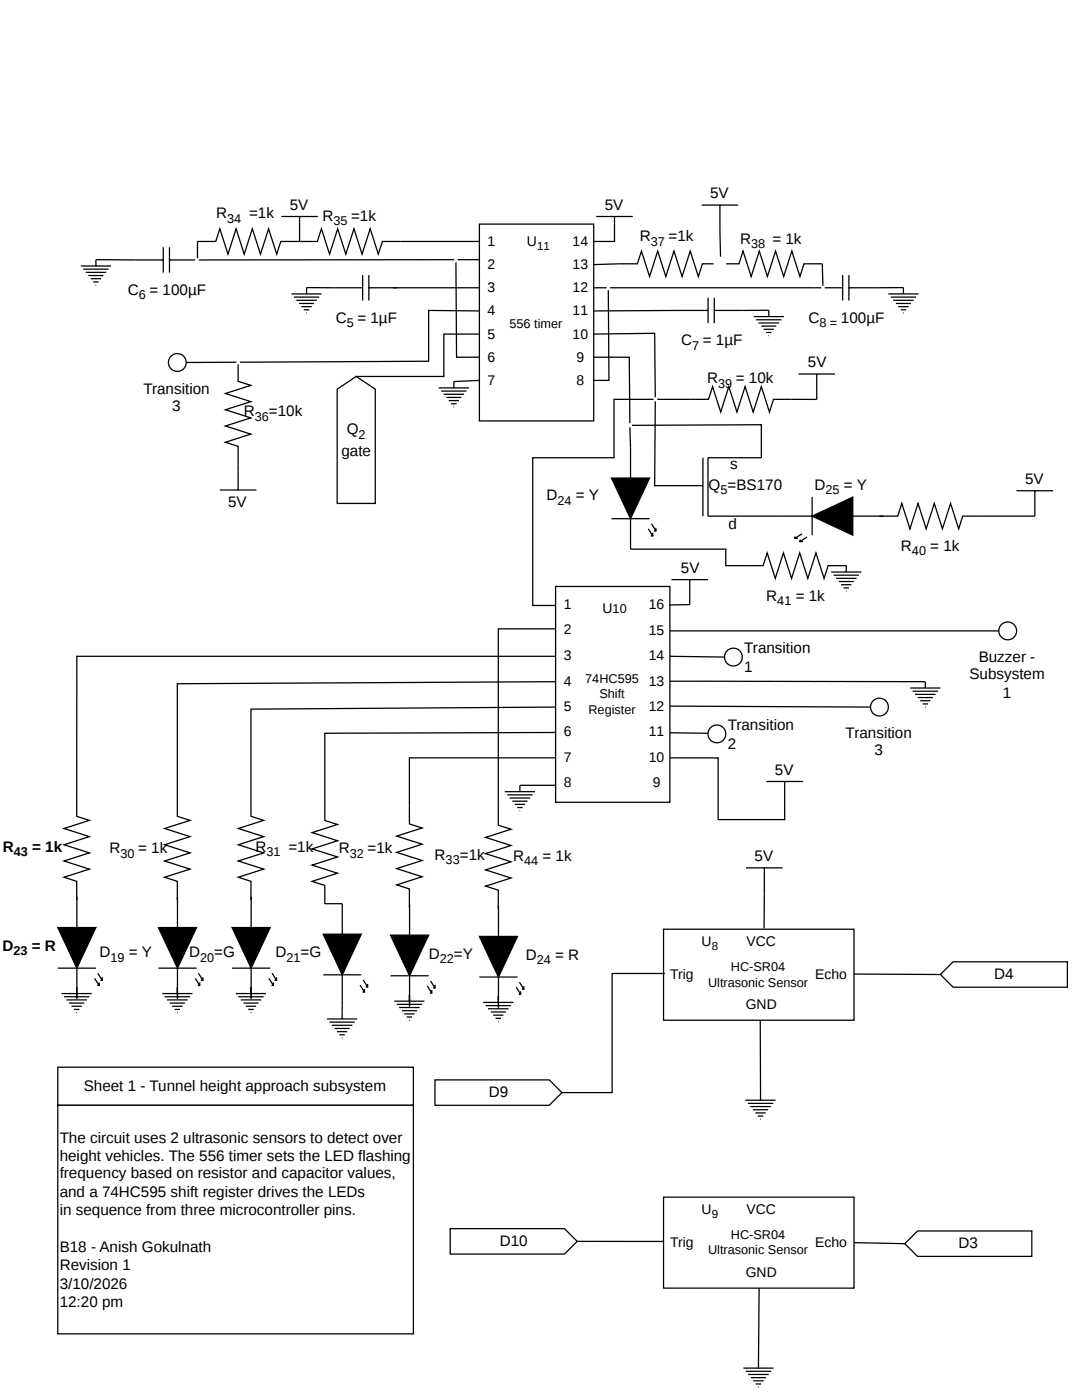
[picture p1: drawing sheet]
<svg xmlns="http://www.w3.org/2000/svg" width="216mm" height="279mm" viewBox="0 0 216 279" stroke-linecap="round" stroke-linejoin="round" font-family="sans-serif">
<path d="M110.9 117h22.8v43.1h-22.8z" fill="none" stroke="#000" stroke-width=".25"/>
<g fill="#fff">
<path d="M116.8 134h10.7v9.2h-10.7z"/>
<path d="M112.5 119.1h1.5v3.3h-1.5z"/>
<path d="M112.5 123.9h1.5v3.3h-1.5z"/>
<path d="M112.5 129.2h1.5v3.3h-1.5z"/>
<path d="M112.5 134.3h1.5v3.3h-1.5z"/>
<path d="M112.5 139.4h1.5v3.3h-1.5z"/>
<path d="M112.5 144.4h1.5v3.3h-1.5z"/>
<path d="M112.5 149.5h1.5v3.3h-1.5z"/>
<path d="M112.5 154.6h1.5v3.3h-1.5z"/>
<path d="M129.5 119.1h3v3.3h-3z"/>
<path d="M129.5 124.2h3v3.3h-3z"/>
<path d="M129.5 129.2h3v3.3h-3z"/>
<path d="M129.5 134.3h3v3.3h-3z"/>
<path d="M129.5 139.4h3v3.3h-3z"/>
<path d="M129.5 144.4h3v3.3h-3z"/>
<path d="M129.5 149.5h3v3.3h-3z"/>
<path d="M130.2 154.6h1.6v3.3h-1.6z"/>
<path d="M120.1 119.9h5.1v3.3h-5.1z"/>
<path d="M95.7 44.7h22.8v39.3h-22.8z"/>
</g>
<path d="M95.7 44.7h22.8v39.3h-22.8z" fill="none" stroke="#000" stroke-width=".25"/>
<g fill="#fff">
<path d="M101.6 63.1h10.7v3h-10.7z"/>
<path d="M97.3 46.6h1.5v3.3h-1.5z"/>
<path d="M97.3 51.2h1.5v3.3h-1.5z"/>
<path d="M97.3 55.7h1.5v3.3h-1.5z"/>
<path d="M97.3 60.3h1.5v3.3h-1.5z"/>
<path d="M97.3 65.1h1.5v3.3h-1.5z"/>
<path d="M97.3 69.7h1.5v3.3h-1.5z"/>
<path d="M97.3 74.2h1.5v3.3h-1.5z"/>
<path d="M114.3 46.6h3v3.3h-3z"/>
<path d="M114.3 51.2h3v3.3h-3z"/>
<path d="M114.3 55.7h3v3.3h-3z"/>
<path d="M114.3 60.3h3v3.3h-3z"/>
<path d="M114.3 65.1h3v3.3h-3z"/>
<path d="M115 69.7h1.6v3.3h-1.6z"/>
<path d="M115 74.2h1.6v3.3h-1.6z"/>
<path d="M105.2 46.6h4.5v4.3h-4.5z"/>
</g>
<g fill="none" stroke="#000" stroke-width=".25">
<path d="M16.1 53.1h6M16.6 53.7h5.1M17.1 54.4h4.1M17.6 55h3M18.1 55.6h2.1M18.6 56.3h1.1M19.1 56.9h.1M32.6 51.9l-13.5-.1v1.3M32.6 49.3v5.1M33.8 49.3v5.1M56.1 43.2h7.3M58.2 58.7h6"/>
<path d="M58.6 59.3h5.1M59.1 59.9h4.1M59.8 43.2v5.1M72.4 57.4h-11.2v1.3M72.4 54.9v5.1M73.6 57.4h22.1M73.6 54.9v5.1M91.1 51.8l-.5 .2M95.6 51.8l-55.9 .1M95.7 48.2h-19.4l-.8 2.5-1.6-5-1.7 5-1.6-5-1.6 5-1.6-5-1.6 5-1.7-5-.8 2.5h-7.3l-.8 2.5-1.6-5-1.6 5-1.6-5-1.7 5-1.6-5-1.6 5-1.6-5-.8 2.5h-3.7v3.7h-5.6M47.5 72.4v3.7l2.5 .8-5 1.6 5 1.7-5 1.6 5 1.6-5 1.6 5 1.6-5 1.7 2.5 .8v8.7M59.7 60.6h3"/>
<path d="M60.1 61.2h2.1M60.6 61.8h1.1M61.1 62.5h.1M87.6 77.4h6M88 78h5.1M88.5 78.7h4.1M89.1 79.3h3M89.5 79.9h2.1M95.7 62.1l-10.2-.1v10.1l-48.6 .2M95.7 66.7h-7.1v8.4h-17.8M95.7 75.9l-5.1 .2v1.3M43.9 97.8h7.3"/>
<path d="M90 80.6h1.1M90.5 81.2h.1M133.7 135.9l50.9 .1v1.3M133.7 131l10.9 .1M181.6 137.3h6M182.1 137.9h5.1M182.6 138.6h4.1M183.1 139.2h3M183.6 139.8h2.1M100.7 158h6M101.2 158.6h5.1M101.7 159.3h4.1"/>
<path d="M102.2 159.9h3M110.9 156.7h-7.1l-.1 1.3M133.7 140.9l40 .2M133.7 146.2l7.6 .1M184.1 140.5h1.1M184.6 141.1h.1M102.7 160.5h2.1M103.2 161.2h1.1M103.7 161.8h.1"/>
</g>
<path d="M67.3 77.7l3.8-2.6 3.8 2.6v22.8h-7.6z" fill="#fff"/>
<g fill="none" stroke="#000" stroke-width=".25">
<path d="M118.5 52.8l8.7-.2 .8-2.5 1.6 5.1 1.6-5.1 1.7 5.1 1.6-5.1 1.6 5.1 1.6-5.1 1.6 5.1 .9-2.6h7.3l.8-2.5 1.6 5.1 1.6-5.1 1.6 5.1 1.7-5.1 1.6 5.1 1.6-5.1 1.6 5.1 .8-2.6h3.7l.1 4.5M118.5 48.2h4M119 43.2h7.3M121.4 57.9l.1 18h-3M122.6 43.2v5.1M140 40.9h7.3M141.3 59.4v5.1M142.5 59.4v5.1M143.6 40.9v5.1M164.1 57.4h-.3M168.1 57.4h-49.6M168.1 54.9v5.1"/>
<path d="M169.4 57.4h10.9v1.3M169.4 54.9v5.1M177.3 58.7h6M177.7 59.3h5.1M178.2 59.9h4.1M67.3 77.7l3.8-2.6 3.8 2.6v22.8h-7.6zM141.3 62l-22.8 .1M142.5 62l10.9-.1v1.3M150.4 63.2h6M150.9 63.8h5M151.4 64.5h4M151.9 65.1h3"/>
<path d="M152.4 65.7h2M152.9 66.4h1M153.3 67h.2M158 79.7h-3.7l-.8 2.5-1.6-5-1.6 5-1.6-5-1.7 5-1.6-5-1.6 5-1.6-5-.8 2.5h-18.9v11.7h-16.2v29.4h4.6M178.8 60.6h3M179.2 61.2h2.1M179.7 61.8h1.1M180.2 62.5h.1M126.1 84.9l25.8-.1v6.6h-10.6v11.6h20.8M130.8 80.1l-.2 16.8h9.7M140.3 91.4v11.6M162.1 99.2v7.6"/>
<path d="M134 115.7h7.3M137.6 115.7v5M158.6 107.1v.3h.6M159.6 107.7v.4h.6M160 106.6l-1.4 .8M161 107.2l-1.4 .9M162.1 103l8.1-3.8v7.6zM170.2 103h6M137.5 120.7h-4"/>
</g>
<path d="M162.1 103l8.1-3.8v7.6z" fill="#000"/>
<circle cx="164.2" cy="57.4" r=".38" fill="#fff"/>
<path d="M91 52.3l.1 19h4.6" fill="none" stroke="#000" stroke-width=".25"/>
<circle cx="91" cy="52" r=".38" fill="#fff"/>
<path d="M121.5 57.4l.3 .1" fill="none" stroke="#000" stroke-width=".25"/>
<circle cx="121.4" cy="57.5" r=".38" fill="#fff"/>
<path d="M38.9 51.8l.5 .1" fill="none" stroke="#000" stroke-width=".25"/>
<g fill="#fff">
<circle cx="39.3" cy="51.9" r=".38"/>
<circle cx="47.5" cy="72.3" r=".38"/>
</g>
<path d="M118.5 71.3h7.1l.1 13.2" fill="none" stroke="#000" stroke-width=".25"/>
<circle cx="125.7" cy="84.9" r=".38" fill="#fff"/>
<g fill="none" stroke="#000" stroke-width=".25">
<path d="M122 95.4h7.6l-3.8 8.1zM125.7 85.3l.1 10.1M122 103.5h7.6M125.8 103.5v6.1h19v3.3h3.8M129.4 105.5l.8 1.5M130 104.5l.9 1.4M130.2 106.4v.6h-.3M130.9 105.3v.6h-.4M165.9 114.2h6M166.3 114.8h5.1M166.8 115.4h4.1M167.4 116.1h3"/>
<path d="M167.8 116.7h2.1M168.3 117.3h1.1M168.8 118h.1M168.9 112.9v1.3M110.9 136l-75.5 .5v26.4l2.5 .8-5.1 1.6 5.1 1.7-5.1 1.6 5.1 1.6-5.1 1.6 5.1 1.7-5.1 1.6 2.6 .8v9.2M110.9 141.1l-60.8 .4v21.4l2.5 .8-5.1 1.6 5.1 1.7-5.1 1.6 5.1 1.6-5.1 1.6 5.1 1.7-5.1 1.6 2.6 .8v9.2M110.9 146.2l-46.1 .1v17.4l2.5 .8-5 1.7 5 1.6-5 1.6 5 1.6-5 1.7 5 1.6-5 1.6 2.5 .8v3.7h3.5v6M110.9 151.2h-29.2v13.2l2.5 .8-5 1.7 5 1.6-5 1.6 5 1.6-5 1.7 5 1.6-5 1.6 2.5 .8v9.2M31.6 185.1h7.6l-3.8 8.1zM31.6 193.2h7.6M32.4 198.3h6M32.9 198.9h5"/>
<path d="M33.3 199.6h4.1M35.4 193.2v6.1v-2.3v1.3M39 195.2l.8 1.5M39.6 194.2l.9 1.5M39.8 196.1v.6h-.3M40.5 195v.7h-.4M46.3 185.1h7.6l-3.8 8.1zM46.3 193.2h7.6M47.1 198.3h6M47.6 198.9h5M48 199.6h4.1M50.1 193.2v6.1v-2.3v1.3"/>
<path d="M53.7 195.2l.8 1.5M54.3 194.2l.9 1.5M54.5 196.1v.6h-.3M55.2 195v.7h-.4M64.5 186.4h7.6l-3.8 8.1zM64.5 194.5h7.6M68.3 194.5v8.9M71.8 196.6l.9 1.4M72.5 195.6l.9 1.4M72.7 197.4v.6h-.4M73.4 196.4v.6h-.4M77.9 186.6h7.6l-3.8 8.1z"/>
<path d="M77.9 194.7h7.6M78.7 199.8h6M81.7 194.7v6.1v-2.3M85.3 196.8l.9 1.4M85.9 195.8l.9 1.4M86.2 197.6v.6h-.4M86.8 196.6v.6h-.4M33.9 200.2h3M34.4 200.8h2M34.8 201.5h1.1M35.3 202.1h.1M48.6 200.2h3"/>
<path d="M49.1 200.8h2M49.5 201.5h1.1M50 202.1h.1M65.3 203.4h6M65.7 204h5.1M66.2 204.6h4.1M66.8 205.3h3M67.2 205.9h2.1M67.7 206.5h1.1M68.2 207.2h.1M79.2 200.4h5M79.6 201.1h4.1"/>
<path d="M80.2 201.7h3M80.7 202.3h2M81.2 203h1M81.6 203.6h.2M151.7 203.6l.1 14.7"/>
</g>
<path d="M122 95.4h7.6l-3.8 8.1zM31.6 185.1h7.6l-3.8 8.1zM46.3 185.1h7.6l-3.8 8.1zM64.5 186.4h7.6l-3.8 8.1zM77.9 186.6h7.6l-3.8 8.1z" fill="#000"/>
<path d="M132.4 185.4h38v18.2h-38z" fill="#fff"/>
<path d="M132.4 185.4h38v18.2h-38z" fill="none" stroke="#000" stroke-width=".25"/>
<g fill="#fff">
<path d="M141.4 191.6h19.8v6.1h-19.8z"/>
<path d="M149 186.2h5.8v3.3h-5.8z"/>
<path d="M133.8 192.8h4.6v3.3h-4.6z"/>
<path d="M162.7 192.8h6.3v3.3h-6.3z"/>
<path d="M148.7 198.9h6.4v3.3h-6.4z"/>
<path d="M139.9 186.2h3.5v4.4h-3.5z"/>
</g>
<path d="M170.3 194.4l17.3 .1M170.4 248l10.1 .2" fill="none" stroke="#000" stroke-width=".25"/>
<path d="M183.1 245.7h22.8v5h-22.8l-2.6-2.5z" fill="#fff"/>
<path d="M148.9 173.2h7.3M152.5 173.2v5.1M183.1 245.7h22.8v5h-22.8l-2.6-2.5z" fill="none" stroke="#000" stroke-width=".25"/>
<path d="M187.6 194.5l2.6-2.5h22.8v5h-22.8z" fill="#fff"/>
<path d="M187.6 194.5l2.6-2.5h22.8v5h-22.8z" fill="none" stroke="#000" stroke-width=".25"/>
<path d="M132.4 238.9h38v18.2h-38z" fill="#fff"/>
<path d="M132.4 238.9h38v18.2h-38z" fill="none" stroke="#000" stroke-width=".25"/>
<g fill="#fff">
<path d="M141.4 245h19.8v6.1h-19.8z"/>
<path d="M149 239.7h5.8v3.3h-5.8z"/>
<path d="M133.8 246.3h4.6v3.3h-4.6z"/>
<path d="M162.7 246.3h6.3v3.3h-6.3z"/>
<path d="M148.7 252.4h6.4v3.3h-6.4z"/>
<path d="M139.9 239.7h3.5v4.3h-3.5z"/>
</g>
<g fill="none" stroke="#000" stroke-width=".25">
<path d="M159.3 74.6h7.3M163 74.6v5.1h-5M152.5 178.3v7M148.7 219.6h6.1M151.8 218.3v1.3M149.2 220.2h5.1M149.7 220.8h4.1M150.3 221.5h3M150.7 222.1h2.1M151.2 222.7h1.1M151.7 223.4h.1M115.2 247.7l17.2 .1"/>
<path d="M151.5 257.1l-.2 15.9M148.3 273h6.1M148.8 273.7h5.1M149.3 274.3h4.1M149.8 274.9h3M150.3 275.6h2.1M150.8 276.2h1.1M151.3 276.8h.1"/>
</g>
<path d="M11.5 213h71v7.6h-71z" fill="#fff"/>
<path d="M11.5 213h71v7.6h-71z" fill="none" stroke="#000" stroke-width=".25"/>
<path d="M11.5 220.6h71v45.6h-71z" fill="#fff"/>
<path d="M202.8 97.9h7.3M206.5 97.9v5.1h-14.4l-.8 2.5-1.6-5-1.7 5-1.6-5-1.6 5-1.6-5-1.6 5-1.7-5-.8 2.5h-3.6M148.6 112.9h3.7l.8-2.5 1.6 5 1.6-5 1.6 5 1.7-5 1.6 5 1.6-5 1.6 5 .8-2.5h3.7M133.7 151.2l9.6 .1v12.3h13.3v-7.6M152.9 156h7.3M11.5 220.6h71v45.6h-71z" fill="none" stroke="#000" stroke-width=".25"/>
<circle cx="146.3" cy="131.1" r="1.77" fill="#fff"/>
<circle cx="146.3" cy="131.1" r="1.77" fill="none" stroke="#000" stroke-width=".25"/>
<circle cx="143" cy="146.5" r="1.77" fill="#fff"/>
<circle cx="143" cy="146.5" r="1.77" fill="none" stroke="#000" stroke-width=".25"/>
<circle cx="175.5" cy="141.1" r="1.77" fill="#fff"/>
<g fill="none" stroke="#000" stroke-width=".25">
<path d="M118.5 66.7l12.1-.2 .2 12.8"/>
<circle cx="175.5" cy="141.1" r="1.77"/>
</g>
<g fill="#fff">
<circle cx="130.8" cy="79.7" r=".38"/>
<circle cx="35.4" cy="72.3" r="1.77"/>
</g>
<g fill="none" stroke="#000" stroke-width=".25">
<path d="M143.6 46l.2 6.6"/>
<circle cx="35.4" cy="72.3" r="1.77"/>
</g>
<circle cx="143.6" cy="52.5" r="1.27" fill="#fff"/>
<path d="M11.5 185.1h7.6l-3.8 8.1zM95.7 186.9h7.6l-3.8 8.1z" fill="#000"/>
<g fill="none" stroke="#000" stroke-width=".25">
<path d="M110.9 131h-95.6v31.9l2.5 .8-5 1.6 5 1.7-5 1.6 5 1.6-5 1.6 5 1.7-5 1.6 2.5 .8v9.2M110.9 125.5h-11.5v39.2l2.6 .8-5.1 1.6 5.1 1.6-5.1 1.7 5.1 1.6-5.1 1.6 5.1 1.6-5.1 1.6 2.5 .9 .1 9.2M11.5 185.1h7.6l-3.8 8.1zM11.5 193.2h7.6M12.3 198.3h6M12.8 198.9h5M13.3 199.6h4M15.3 193.2v6.1v-2.3M18.9 195.2l.9 1.5M19.5 194.2l.9 1.5M19.8 196.1v.6h-.4M20.4 195v.7h-.4"/>
<path d="M95.7 186.9h7.6l-3.8 8.1zM95.7 195h7.6M99.5 195v6.1l-.1-2.3v1.3M103 197l.9 1.4M103.6 196l.9 1.4M103.9 197.8v.6h-.4M104.5 196.8v.6h-.4M132.7 194.3h-10.6v23.8h-10.5M13.8 200.2h3M14.3 200.8h2M14.8 201.5h1M15.2 202.1h.2"/>
<path d="M96.4 200.1h6M96.9 200.7h5.1M97.4 201.3h4.1M97.9 202h3M98.4 202.6h2.1M98.9 203.2h1.1M99.4 203.9h.1"/>
</g>
<path d="M86.8 215.5h22.8l2.5 2.6-2.5 2.5h-22.8z" fill="#fff"/>
<path d="M86.8 215.5h22.8l2.5 2.6-2.5 2.5h-22.8z" fill="none" stroke="#000" stroke-width=".25"/>
<path d="M89.8 245.2h22.8l2.6 2.5-2.6 2.6h-22.8z" fill="#fff"/>
<path d="M89.8 245.2h22.8l2.6 2.5-2.6 2.6h-22.8z" fill="none" stroke="#000" stroke-width=".25"/>
<circle cx="201.1" cy="125.9" r="1.77" fill="#fff"/>
<g fill="none" stroke="#000" stroke-width=".25">
<path d="M133.7 125.9h65.6"/>
<circle cx="201.1" cy="125.9" r="1.77"/>
</g>
<g font-size="3">
<text x="57.8" y="41.8">5V</text>
<text x="120.7" y="41.8">5V</text>
<text x="141.7" y="39.5">5V</text>
<text x="43.1" y="43.6">R</text>
<text x="49.7" y="43.6">=1k</text>
<text x="64.3" y="44.1">R</text>
<text x="70.1" y="44.1">=1k</text>
<text x="127.7" y="48.1">R</text>
<text x="133.4" y="48.1">=1k</text>
<text x="147.7" y="48.7">R</text>
<text x="154.1" y="48.7">= 1k</text>
<text x="25.5" y="58.8">C = 100µF</text>
<text x="67" y="64.4">C = 1µF</text>
<text x="161.3" y="64.4">C</text>
<text x="167.8" y="64.4">100µF</text>
<text x="135.9" y="68.9">C = 1µF</text>
<text x="141.1" y="76.5">R</text>
<text x="146.8" y="76.5">= 10k</text>
<text x="161.2" y="73.2">5V</text>
<text x="28.6" y="78.6">Transition</text>
<text x="34.4" y="82.1">3</text>
<text x="48.6" y="83.1">R</text>
<text x="53.7" y="83.1">=10k</text>
<text x="69.2" y="86.7">Q</text>
<text x="68.1" y="91">gate</text>
<text x="145.7" y="93.5">s</text>
<text x="45.5" y="101.1">5V</text>
<text x="109.1" y="99.8">D</text>
<text x="114.9" y="99.8">= Y</text>
<text x="141.4" y="97.8">Q =BS170</text>
<text x="162.5" y="97.8">D</text>
<text x="168.4" y="97.8">= Y</text>
<text x="204.5" y="96.5">5V</text>
<text x="145.4" y="105.7">d</text>
<text x="179.8" y="110">R</text>
<text x="185.6" y="110">= 1k</text>
<text x="135.9" y="114.3">5V</text>
<text x="152.9" y="119.9">R</text>
<text x="158.8" y="119.9">= 1k</text>
<text x="148.5" y="130.2">Transition</text>
<text x="148.5" y="134">1</text>
<text x="193.4" y="135.6">Subsystem</text>
<text x="195.3" y="132">Buzzer -</text>
<text x="200.1" y="139.4">1</text>
<text x="145.2" y="145.7">Transition</text>
<text x="145.2" y="149.5">2</text>
<text x="168.7" y="147.2">Transition</text>
<text x="154.6" y="154.6">5V</text>
<text x="174.5" y="150.8">3</text>
<text x=".6" y="170">R</text>
<text x="6.4" y="170">= 1k</text>
<text x="21.8" y="170.3">R</text>
<text x="27.6" y="170.3">= 1k</text>
<text x="51" y="170">R</text>
<text x="57.6" y="170">=1k</text>
<text x="67.6" y="170.3">R</text>
<text x="73.3" y="170.3">=1k</text>
<text x="86.7" y="171.6">R</text>
<text x="91.7" y="171.6">=1k</text>
<text x="102.4" y="171.8">R</text>
<text x="108.2" y="171.8">= 1k</text>
<text x="150.6" y="171.8">5V</text>
<text x=".5" y="189.8">D</text>
<text x="6.3" y="189.8">= R</text>
<text x="19.9" y="191.1">D</text>
<text x="25.7" y="191.1">= Y</text>
<text x="37.7" y="191.1">D</text>
<text x="42.8" y="191.1">=G</text>
<text x="55" y="191.1">D</text>
<text x="60" y="191.1">=G</text>
<text x="85.5" y="191.3">D</text>
<text x="90.6" y="191.3">=Y</text>
<text x="104.9" y="191.6">D</text>
<text x="110.8" y="191.6">= R</text>
<text x="198.4" y="195.4">D4</text>
<text x="16.7" y="217.7">Sheet 1 - Tunnel height approach subsystem</text>
<text x="97.5" y="218.9">D9</text>
<text x="11.9" y="228.1">The circuit uses 2 ultrasonic sensors to detect over</text>
<text x="11.9" y="231.6">height vehicles. The 556 timer sets the LED flashing</text>
<text x="11.9" y="235.2">frequency based on resistor and capacitor values,</text>
<text x="11.9" y="239">and a 74HC595 shift register drives the LEDs</text>
<text x="11.9" y="242.5">in sequence from three microcontroller pins.</text>
<text x="11.9" y="249.9">B18 - Anish Gokulnath</text>
<text x="99.7" y="248.6">D10</text>
<text x="191.3" y="249.1">D3</text>
<text x="11.9" y="253.4">Revision 1</text>
<text x="11.9" y="257.2">3/10/2026</text>
<text x="11.9" y="260.7">12:20 pm</text>
</g>
<g font-size="2.8">
<text x="97.3" y="49.2">1</text>
<text x="97.3" y="53.7">2</text>
<text x="105.1" y="49.2">U</text>
<text x="114.3" y="49.2">14</text>
<text x="114.3" y="53.7">13</text>
<text x="97.3" y="58.3">3</text>
<text x="114.3" y="58.3">12</text>
<text x="97.3" y="62.8">4</text>
<text x="114.3" y="62.8">11</text>
<text x="97.3" y="67.7">5</text>
<text x="114.3" y="67.7">10</text>
<text x="97.3" y="72.2">6</text>
<text x="97.3" y="76.8">7</text>
<text x="115" y="72.2">9</text>
<text x="115" y="76.8">8</text>
<text x="112.5" y="121.6">1</text>
<text x="120.2" y="122.4">U10</text>
<text x="129.5" y="121.6">16</text>
<text x="112.5" y="126.4">2</text>
<text x="112.5" y="131.8">3</text>
<text x="129.5" y="126.7">15</text>
<text x="129.5" y="131.8">14</text>
<text x="112.5" y="136.8">4</text>
<text x="129.5" y="136.8">13</text>
<text x="112.5" y="141.9">5</text>
<text x="129.5" y="141.9">12</text>
<text x="112.5" y="147">6</text>
<text x="129.5" y="147">11</text>
<text x="112.5" y="152">7</text>
<text x="129.5" y="152">10</text>
<text x="112.5" y="157.1">8</text>
<text x="130.2" y="157.1">9</text>
<text x="140" y="188.8">U</text>
<text x="149" y="188.8">VCC</text>
<text x="133.7" y="195.4">Trig</text>
<text x="162.7" y="195.4">Echo</text>
<text x="148.8" y="201.5">GND</text>
<text x="140" y="242.3">U</text>
<text x="149" y="242.3">VCC</text>
<text x="133.7" y="248.8">Trig</text>
<text x="162.7" y="248.8">Echo</text>
<text x="148.8" y="254.9">GND</text>
</g>
<g font-size="2.5">
<text x="45.3" y="44.4">34</text>
<text x="66.5" y="45">35</text>
<text x="129.9" y="49">37</text>
<text x="149.9" y="49.5">38</text>
<text x="27.7" y="59.6">6</text>
<text x="69.2" y="65.2">5</text>
<text x="101.7" y="65.4">556 timer</text>
<text x="163.5" y="65.2">8 =</text>
<text x="138.1" y="69.8">7</text>
<text x="143.3" y="77.4">39</text>
<text x="50.8" y="84">36</text>
<text x="71.6" y="87.5">2</text>
<text x="111.3" y="100.7">24</text>
<text x="143.8" y="98.7">5</text>
<text x="164.7" y="98.7">25</text>
<text x="182" y="110.8">40</text>
<text x="155.1" y="120.7">41</text>
<text x="116.8" y="136.3">74HC595</text>
<text x="117.4" y="142.4">Register</text>
<text x="119.6" y="139.4">Shift</text>
<text x="2.7" y="170.9">43</text>
<text x="24" y="171.1">30</text>
<text x="53.2" y="170.9">31</text>
<text x="69.8" y="171.1">32</text>
<text x="88.9" y="172.4">33</text>
<text x="104.6" y="172.7">44</text>
<text x="2.7" y="190.7">23</text>
<text x="22.1" y="191.9">19</text>
<text x="39.9" y="191.9">20</text>
<text x="57.2" y="191.9">21</text>
<text x="87.7" y="192.2">22</text>
<text x="107.1" y="192.4">24</text>
<text x="141.3" y="196.9">Ultrasonic Sensor</text>
<text x="145.9" y="193.9">HC-SR04</text>
<text x="141.3" y="250.4">Ultrasonic Sensor</text>
<text x="145.9" y="247.3">HC-SR04</text>
</g>
<g font-size="2.3">
<text x="107.2" y="50">11</text>
<text x="142" y="189.6">8</text>
<text x="142" y="243.1">9</text>
</g>
</svg>
